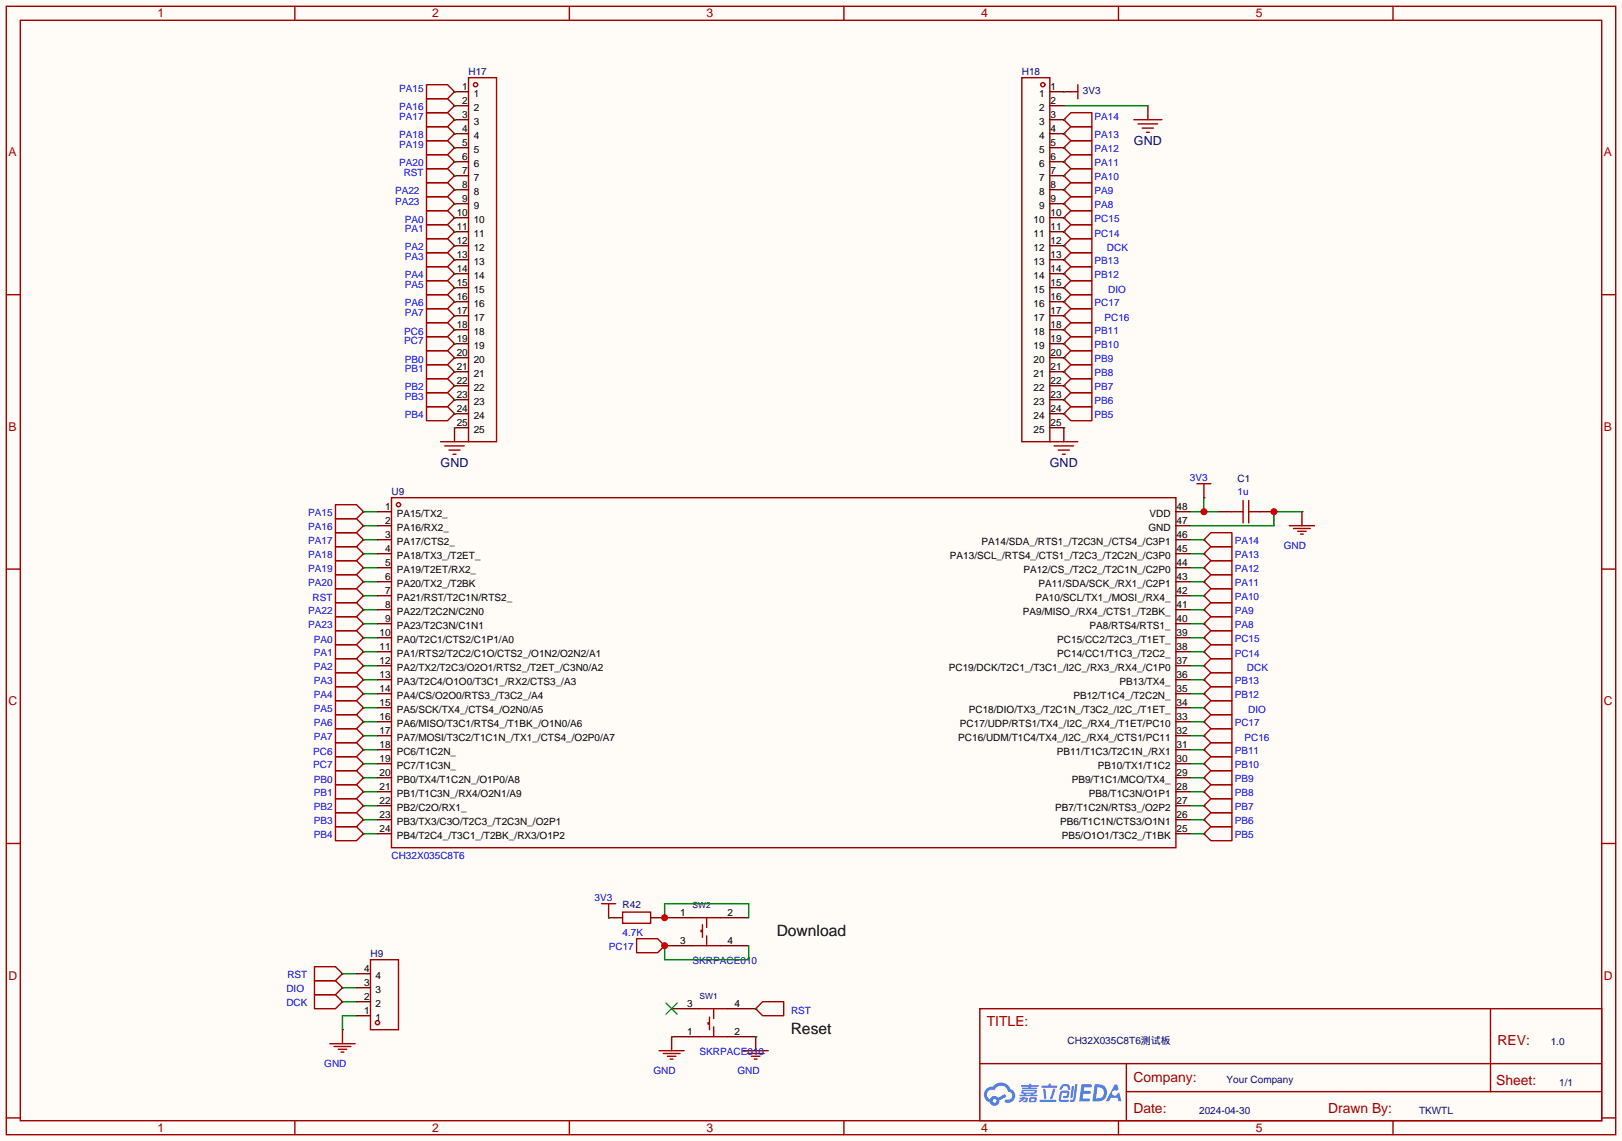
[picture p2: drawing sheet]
<svg xmlns="http://www.w3.org/2000/svg" width="294mm" height="207mm" viewBox="0 0 294 207" stroke-linecap="round" stroke-linejoin="round" font-family="sans-serif">
<path d="M0 0h294.1v207h-294.1z" fill="#fffcf7"/>
<g fill="none" stroke="#a10000" stroke-width=".25">
<path d="M1.1 1.1h291.9v204.8h-291.9zM3.7 3.7h286.7v199.6h-286.7zM53.5 1.1v2.6M103.3 1.1v2.6M153 1.1v2.6M202.8 1.1v2.6M252.6 1.1v2.6M1.1 53.5h2.6M290.4 53.5h2.6M1.1 103.3h2.6M290.4 103.3h2.6M1.1 153h2.6"/>
<path d="M290.4 153h2.6M177.7 183h112.7v20.3h-112.7zM177.7 193h112.7M204.2 198.1h86.2M204.2 193v10.1M270.3 183v15.1M1.1 202.8h2.6M53.5 203.3v2.6M103.3 203.3v2.6M153 203.3v2.6M202.8 203.3v2.6M252.6 203.3v2.6"/>
<path d="M290.4 202.8h2.6"/>
</g>
<g fill="#5487ff">
<path d="M196.1 196.7h.8a1.06 1.06 0 0 1 1.1 .2 .27 .27 0 0 1-.2 .4h-1.2l-.1 .6h1.1l.2 .3-.2 .3h-1.1l-.2 .8h1.3v.4l-.2 .1h-1.7z"/>
<path d="M202.1 196.8h.5l.2 .9-.4 .2a.49 .49 0 0 0-.7 .2 .49 .49 0 0 0 .3 .7 .49 .49 0 0 0 .6-.4l.4-.2 .4 1.6h-.6l-.1-.7h-1.2l-.4 .7h-.6z"/>
<path d="M194.4 197h.4l-.3 2.1-.2 .1-.2-.2z"/>
<path d="M195 196.7h.4l-.4 2.7a.57 .57 0 0 1-.4 .5 .57 .57 0 0 1-.6-.2l.6-.3z"/>
<path d="M192.6 196.9l.4-.2 .8 .1 .3 .8-.4 .1-.2-.6-.7 .1a.63 .63 0 0 1-.6 .5l-.1-.1z"/>
<path d="M192.4 198a1.7 1.7 0 0 1 1.3-.1 .82 .82 0 0 1-.4 1.3h-.4l-.1-.2 .2-.2h.4l.1-.5h-.9l-.2 1.2h1.2l.2 .3-.2 .1h-1.2l-.3-.1-.1-.4 .2-1.1z"/>
<path d="M188.5 199.5h2.9l.2 .2-.2 .2h-2.8z"/>
<path d="M191 197.5h.4l-.3 1.2a.7 .7 0 0 1-.5 .8l-.2-.2z"/>
<path d="M189.2 197.5h.4l.1 1.7-.1 .2-.3-.1z"/>
<path d="M188.9 197h1.2l.1-.4h.4l-.1 .4h1l.2 .2-.2 .2h-2.6z"/>
<path d="M184.9 199.1l.9-.1v.1l.5 .1v.7l-.8 .1v-.3l.5-.1v-.1l-.3-.1-.4 .4-.5 .2-.1-.3 .6-.3h-.5z"/>
<path d="M185.2 196.9h1.4v-.2l.4-.1v.3h1.2l.2 .1-.2 .2h-1.2l-.1 .1h1.1l.1 .2-.1 .1h-2.6l-.1-.3h1.2v-.1h-1.2z"/>
<path d="M198.5 196.7l-.4 3.1h.9a1.56 1.56 0 0 0 1.8-1.6 1.56 1.56 0 0 0-1.8-1.5zM199 197.3a1.05 1.05 0 0 1 1.2 1.1 1.05 1.05 0 0 1-1.5 .9z"/>
<path d="M185.3 197.8l-.1 .5 .4 .1v.2h-.7v.3h3.1l.1-.1-.1-.2h-.6v-.1a.43 .43 0 0 0 .6-.2 .43 .43 0 0 0-.3-.6h-2.2zM185.6 198h2l-.1 .2h-1.8zM186 198.4h1l-.1 .2h-.8z"/>
<path d="M186.7 199.2l-.1 .7a1.38 1.38 0 0 0 1.2 0l.2-.5-.1-.3h-.9zM187 199.4h.6l-.1 .3h-.5z"/>
<path d="M178.8 197.6a1.47 1.47 0 0 0 .7 2.4 .89 .89 0 0 0 1 .6 .89 .89 0 0 0 .7-1l1.3-.6-.3-.5-1.2 .6a.89 .89 0 0 0-1.5 .3 .9 .9 0 0 1-.4-1.2 .9 .9 0 0 1 1.2-.4 1.3 1.3 0 0 1 1.4-.8 1.3 1.3 0 0 1 1.2 1.1 .75 .75 0 0 1 .6 .9 .75 .75 0 0 1-1 .5 .29 .29 0 0 0-.3 .3 .29 .29 0 0 0 .2 .3 1.31 1.31 0 0 0 1.6-.9 1.31 1.31 0 0 0-.8-1.6 1.9 1.9 0 0 0-3.2-.5l-.7 .1zM180 199.7a.35 .35 0 0 1 .7 0 .35 .35 0 0 1-.7 0z"/>
</g>
<g fill="none" stroke="#a10000" stroke-width=".25">
<path d="M60.8 91.6h3.8l1.3 1.2-1.3 1.3h-3.8zM60.8 94.1h3.8l1.3 1.3-1.3 1.2h-3.8zM60.8 96.6h3.8l1.3 1.3-1.3 1.3h-3.8zM60.8 99.2h3.8l1.3 1.3-1.3 1.2h-3.8zM217 87.8h2.6M218.3 87.8v2.5M219.6 99.2h3.8v2.5h-3.8l-1.3-1.2zM219.6 96.6h3.8v2.6h-3.8l-1.3-1.3zM223.4 92.8h2M225.4 90.8v4.1M226.4 92.8h2.1M226.4 90.8v4.1"/>
<path d="M233.8 95.4h4.6M234.6 95.9h3M235.3 96.4h1.6M235.8 96.9h.5M236.1 92.8v2.6M60.8 114.4h3.8l1.3 1.3-1.3 1.3h-3.8zM60.8 117h3.8l1.3 1.2-1.3 1.3h-3.8zM60.8 119.5h3.8l1.3 1.3-1.3 1.2h-3.8zM60.8 101.7h3.8l1.3 1.3-1.3 1.3h-3.8zM60.8 104.3h3.8l1.3 1.2-1.3 1.3h-3.8zM60.8 106.8h3.8l1.3 1.3-1.3 1.2h-3.8zM60.8 109.3h3.8l1.3 1.3-1.3 1.3h-3.8z"/>
<path d="M60.8 111.9h3.8l1.3 1.3-1.3 1.2h-3.8zM219.6 119.5h3.8v2.5h-3.8l-1.3-1.2zM219.6 117h3.8v2.5h-3.8l-1.3-1.3zM219.6 114.4h3.8v2.6h-3.8l-1.3-1.3zM219.6 111.9h3.8v2.5h-3.8l-1.3-1.2zM219.6 109.3h3.8v2.6h-3.8l-1.3-1.3zM219.6 106.8h3.8v2.5h-3.8l-1.3-1.2zM219.6 104.3h3.8v2.5h-3.8l-1.3-1.3zM219.6 101.7h3.8v2.6h-3.8l-1.3-1.3zM60.8 134.7h3.8l1.3 1.3-1.3 1.3h-3.8zM60.8 137.3h3.8l1.3 1.3-1.3 1.2h-3.8zM60.8 122h3.8l1.3 1.3-1.3 1.3h-3.8z"/>
<path d="M60.8 124.6h3.8l1.3 1.3-1.3 1.2h-3.8zM60.8 127.1h3.8l1.3 1.3-1.3 1.3h-3.8zM60.8 129.7h3.8l1.3 1.2-1.3 1.3h-3.8zM60.8 132.2h3.8l1.3 1.3-1.3 1.2h-3.8zM60.8 139.8h3.8l1.3 1.3-1.3 1.3h-3.8zM219.6 132.2h3.8v2.5h-3.8l-1.3-1.2zM219.6 129.7h3.8v2.5h-3.8l-1.3-1.3zM219.6 127.1h3.8v2.6h-3.8l-1.3-1.3zM219.6 139.8h3.8v2.6h-3.8l-1.3-1.3zM219.6 137.3h3.8v2.5h-3.8l-1.3-1.2zM219.6 134.7h3.8v2.6h-3.8l-1.3-1.3zM219.6 124.6h3.8v2.5h-3.8l-1.3-1.2z"/>
<path d="M219.6 122h3.8v2.6h-3.8l-1.3-1.3zM60.8 142.4h3.8l1.3 1.2-1.3 1.3h-3.8zM60.8 144.9h3.8l1.3 1.3-1.3 1.2h-3.8zM60.8 147.4h3.8l1.3 1.3-1.3 1.3h-3.8zM60.8 150h3.8l1.3 1.3-1.3 1.2h-3.8zM219.6 150h3.8v2.5h-3.8l-1.3-1.2zM219.6 147.4h3.8v2.6h-3.8l-1.3-1.3zM219.6 144.9h3.8v2.5h-3.8l-1.3-1.2zM219.6 142.4h3.8v2.5h-3.8l-1.3-1.3zM57 175.4h3.8l1.3 1.3-1.3 1.2h-3.8zM57 177.9h3.8l1.3 1.3-1.3 1.3h-3.8zM109.1 164h2.5"/>
<path d="M110.4 164v2.5M115.4 170.3h3.9l1.2 1.3-1.2 1.2h-3.9zM57 180.5h3.8l1.3 1.2-1.3 1.3h-3.8zM59.8 189.4h4.6M60.6 189.9h3M61.3 190.4h1.6M61.8 190.9h.6M62.1 186.8v2.6M119.5 190.6h4.6M120.3 191.1h3M121 191.6h1.6M121.5 192.2h.5"/>
<path d="M121.8 188.1v2.5M134.7 190.6h4.6M135.5 191.1h3.1M136.3 191.6h1.5M136.8 192.2h.5M137 183l1.3-1.3h3.8v2.6h-3.8zM137 188.1v2.5"/>
</g>
<g fill="none" stroke="#870000" stroke-width=".25">
<path d="M65.9 92.8h.1M65.9 95.4h.1M65.9 97.9h.1M218.3 97.9h.1M218.3 90.3h.1M220.9 92.8h2.5M228.5 92.8h2.5M236.1 92.8h.1M65.9 115.7h.1M65.9 118.2h.1M65.9 100.5h.1M65.9 103h.1"/>
<path d="M65.9 105.5h.1M65.9 108.1h.1M65.9 110.6h.1M65.9 113.2h.1M218.3 118.2h.1M218.3 115.7h.1M218.3 113.2h.1M218.3 110.6h.1M218.3 108.1h.1M218.3 105.5h.1M218.3 103h.1M218.3 100.5h.1"/>
<path d="M65.9 136h.1M65.9 138.6h.1M65.9 120.8h.1M65.9 123.3h.1M65.9 125.9h.1M65.9 128.4h.1M65.9 130.9h.1M65.9 133.5h.1M218.3 133.5h.1M218.3 130.9h.1M218.3 128.4h.1M218.3 120.8h.1"/>
<path d="M218.3 138.6h.1M218.3 136h.1M218.3 125.9h.1M218.3 123.3h.1M65.9 141.1h.1M65.9 143.6h.1M65.9 146.2h.1M65.9 148.7h.1M65.9 151.3h.1M218.3 151.3h.1M218.3 148.7h.1M218.3 146.2h.1"/>
<path d="M218.3 143.6h.1M218.3 141.1h.1M62.1 176.7h.1M62.1 179.2h.1M110.4 166.5h.1M120.5 171.6h.1M62.1 181.7h.1M62.1 186.8h.1M121.8 188.1h.1M137 188.1h.1M137 183h.1"/>
</g>
<g fill="none" stroke="#008700" stroke-width=".25">
<path d="M65.9 97.9h2.6M65.9 92.8h2.6M65.9 95.4h2.6M215.8 97.9h2.5M236.1 92.8h-5.1v2.6h-15.2M65.9 118.2h2.6M65.9 115.7h2.6M65.9 113.2h2.6M65.9 110.6h2.6M65.9 108.1h2.6M65.9 105.5h2.6M65.9 103h2.6"/>
<path d="M65.9 100.5h2.6M215.8 118.2h2.5M215.8 115.7h2.5M215.8 113.2h2.5M215.8 110.6h2.5M215.8 108.1h2.5M215.8 105.5h2.5M215.8 103h2.5M215.8 100.5h2.5M65.9 138.6h2.6M65.9 136h2.6M65.9 133.5h2.6"/>
<path d="M65.9 130.9h2.6M65.9 128.4h2.6M65.9 125.9h2.6M65.9 123.3h2.6M65.9 120.8h2.6M215.8 138.6h2.5M215.8 136h2.5M215.8 133.5h2.5M215.8 130.9h2.5M215.8 128.4h2.5M215.8 125.9h2.5M215.8 123.3h2.5"/>
<path d="M215.8 120.8h2.5M65.9 151.3h2.6M65.9 148.7h2.6M65.9 146.2h2.6M65.9 143.6h2.6M65.9 141.1h2.6M215.8 151.3h2.5M215.8 148.7h2.5M215.8 146.2h2.5M215.8 143.6h2.5M215.8 141.1h2.5M62.1 179.2h2.5"/>
<path d="M62.1 176.7h2.5M62.1 181.7h2.5M64.6 184.3h-2.5v2.5"/>
</g>
<circle cx="231" cy="92.8" r=".63" fill="#c00"/>
<path d="M215.8 92.8h5.1M218.3 90.3v2.5" fill="none" stroke="#008700" stroke-width=".25"/>
<circle cx="218.3" cy="92.8" r=".63" fill="#c00"/>
<g fill="none" stroke="#a10000" stroke-width=".25">
<path d="M77.3 17.9h3.9l1.2 1.3-1.2 1.2h-3.9zM77.3 15.4h3.9l1.2 1.2-1.2 1.3h-3.9zM194.2 16.6h1.3M195.5 15.4v2.5M77.3 38.2h3.9l1.2 1.3-1.2 1.3h-3.9zM77.3 23h3.9l1.2 1.3-1.2 1.2h-3.9zM77.3 28.1h3.9l1.2 1.2-1.2 1.3h-3.9zM77.3 33.1h3.9l1.2 1.3-1.2 1.3h-3.9zM77.3 20.4h3.9l1.2 1.3-1.2 1.3h-3.9zM77.3 25.5h3.9l1.2 1.3-1.2 1.3h-3.9zM77.3 30.6h3.9l1.2 1.3-1.2 1.2h-3.9zM77.3 35.7h3.9l1.2 1.3-1.2 1.2h-3.9z"/>
<path d="M194.2 20.4h3.8v2.6h-3.8l-1.3-1.3zM194.2 23h3.8v2.5h-3.8l-1.3-1.2zM194.2 35.7h3.8v2.5h-3.8l-1.3-1.2zM194.2 30.6h3.8v2.5h-3.8l-1.3-1.2zM194.2 25.5h3.8v2.6h-3.8l-1.3-1.3zM194.2 38.2h3.8v2.6h-3.8l-1.3-1.3zM194.2 33.1h3.8v2.6h-3.8l-1.3-1.3zM194.2 28.1h3.8v2.5h-3.8l-1.3-1.3zM205.6 21.7h5.1M206.4 22.5h3.5M207.1 23.2h2.1M207.9 24h.5"/>
<path d="M77.3 58.5h3.9l1.2 1.3-1.2 1.3h-3.9zM77.3 43.3h3.9l1.2 1.3-1.2 1.2h-3.9zM77.3 48.4h3.9l1.2 1.3-1.2 1.2h-3.9zM77.3 53.5h3.9l1.2 1.2-1.2 1.3h-3.9zM77.3 40.8h3.9l1.2 1.2-1.2 1.3h-3.9zM77.3 45.8h3.9l1.2 1.3-1.2 1.3h-3.9zM77.3 50.9h3.9l1.2 1.3-1.2 1.3h-3.9zM77.3 56h3.9l1.2 1.3-1.2 1.2h-3.9zM194.2 56h3.8v2.5h-3.8l-1.3-1.2zM194.2 50.9h3.8v2.6h-3.8l-1.3-1.3zM194.2 40.8h3.8v2.5h-3.8l-1.3-1.3zM194.2 45.8h3.8v2.6h-3.8l-1.3-1.3z"/>
<path d="M194.2 53.5h3.8v2.5h-3.8l-1.3-1.3zM194.2 43.3h3.8v2.5h-3.8l-1.3-1.2zM194.2 58.5h3.8v2.6h-3.8l-1.3-1.3zM194.2 48.4h3.8v2.5h-3.8l-1.3-1.2zM77.3 63.6h3.9l1.2 1.3-1.2 1.3h-3.9zM77.3 68.7h3.9l1.2 1.3-1.2 1.2h-3.9zM77.3 61.1h3.9l1.2 1.3-1.2 1.2h-3.9zM77.3 66.2h3.9l1.2 1.2-1.2 1.3h-3.9zM77.3 71.2h3.9l1.2 1.3-1.2 1.3h-3.9zM194.2 71.2h3.8v2.6h-3.8l-1.3-1.3zM194.2 66.2h3.8v2.5h-3.8l-1.3-1.3zM194.2 61.1h3.8v2.5h-3.8l-1.3-1.2z"/>
<path d="M194.2 73.8h3.8v2.5h-3.8l-1.3-1.2zM194.2 68.7h3.8v2.5h-3.8l-1.3-1.2zM194.2 63.6h3.8v2.6h-3.8l-1.3-1.3zM71 90.3h142.2v63.5h-142.2zM79.9 80.1h5.1M80.6 80.9h3.6M81.4 81.7h2M82.2 82.4h.5M67.2 174.1h5.1v12.7h-5.1zM112.9 165.5h5.1v2h-5.1zM125.6 166.5h5.1M125.6 171.6h5.1"/>
<path d="M127.4 168.8h-.3v.2h.3M127.4 167.8v2.3M128.1 166.5v1.8M128.1 169.8v1.8"/>
<circle cx="72.3" cy="91.6" r=".38"/>
<circle cx="68.5" cy="185.5" r=".38"/>
</g>
<g fill="none" stroke="#870000" stroke-width=".25">
<path d="M82.4 19.2h.1M82.4 16.6h.1M192.9 16.6h1.3M208.2 19.2v2.5M82.4 39.5h.1M82.4 24.3h.1M82.4 29.3h.1M82.4 34.4h.1M82.4 21.7h.1M82.4 26.8h.1M82.4 31.9h.1M82.4 37h.1"/>
<path d="M192.9 21.7h.1M192.9 24.3h.1M192.9 37h.1M192.9 31.9h.1M192.9 26.8h.1M192.9 39.5h.1M192.9 34.4h.1M192.9 29.3h.1M82.4 59.8h.1M82.4 44.6h.1M82.4 49.7h.1M82.4 54.7h.1"/>
<path d="M82.4 42h.1M82.4 47.1h.1M82.4 52.2h.1M82.4 57.3h.1M192.9 57.3h.1M192.9 52.2h.1M192.9 42h.1M192.9 47.1h.1M192.9 54.7h.1M192.9 44.6h.1M192.9 59.8h.1M192.9 49.7h.1"/>
<path d="M82.4 64.9h.1M82.4 70h.1M82.4 62.4h.1M82.4 67.4h.1M82.4 72.5h.1M82.4 77.6v2.5M192.9 72.5h.1M192.9 67.4h.1M192.9 62.4h.1M192.9 75.1h.1M192.9 70h.1M192.9 64.9h.1"/>
<path d="M68.5 92.8h2.5M68.5 95.4h2.5M68.5 97.9h2.5M213.2 92.8h2.6M213.2 95.4h2.6M213.2 97.9h2.6M68.5 100.5h2.5M68.5 103h2.5M68.5 105.5h2.5M68.5 108.1h2.5M68.5 110.6h2.5M68.5 113.2h2.5"/>
<path d="M68.5 115.7h2.5M68.5 118.2h2.5M213.2 100.5h2.6M213.2 103h2.6M213.2 105.5h2.6M213.2 108.1h2.6M213.2 110.6h2.6M213.2 113.2h2.6M213.2 115.7h2.6M213.2 118.2h2.6M68.5 120.8h2.5M68.5 123.3h2.5"/>
<path d="M68.5 125.9h2.5M68.5 128.4h2.5M68.5 130.9h2.5M68.5 133.5h2.5M68.5 136h2.5M68.5 138.6h2.5M213.2 120.8h2.6M213.2 123.3h2.6M213.2 125.9h2.6M213.2 128.4h2.6M213.2 130.9h2.6M213.2 133.5h2.6"/>
<path d="M213.2 136h2.6M213.2 138.6h2.6M68.5 141.1h2.5M68.5 143.6h2.5M68.5 146.2h2.5M68.5 148.7h2.5M68.5 151.3h2.5M213.2 141.1h2.6M213.2 143.6h2.6M213.2 146.2h2.6M213.2 148.7h2.6M213.2 151.3h2.6"/>
<path d="M64.6 179.2h2.6M64.6 176.7h2.6M110.4 166.5h2.5M118 166.5h7.6M120.5 171.6h5.1M130.7 166.5h5.1M130.7 171.6h5.1M64.6 184.3h2.6M64.6 181.7h2.6"/>
</g>
<path d="M192.9 19.2h15.3M120.5 166.5v-2.5h15.3v2.5" fill="none" stroke="#008700" stroke-width=".25"/>
<circle cx="120.5" cy="166.5" r=".63" fill="#c00"/>
<g fill="none" stroke="#008700" stroke-width=".25">
<path d="M82.4 19.2h.1M82.4 16.6h.1M192.9 16.6h.1M82.4 39.5h.1M82.4 37h.1M82.4 34.4h.1M82.4 31.9h.1M82.4 29.3h.1M82.4 24.3h.1M82.4 21.7h.1M82.4 26.8h.1M192.9 21.7h.1"/>
<path d="M192.9 24.3h.1M192.9 26.8h.1M192.9 29.3h.1M192.9 34.4h.1M192.9 31.9h.1M192.9 37h.1M192.9 39.5h.1M82.4 59.8h.1M82.4 44.6h.1M82.4 49.7h.1M82.4 54.7h.1M82.4 42h.1"/>
<path d="M82.4 47.1h.1M82.4 52.2h.1M82.4 57.3h.1M192.9 42h.1M192.9 44.6h.1M192.9 47.1h.1M192.9 49.7h.1M192.9 52.2h.1M192.9 54.7h.1M192.9 57.3h.1M192.9 59.8h.1M82.4 64.9h.1"/>
<path d="M82.4 70h.1M82.4 62.4h.1M82.4 67.4h.1M82.4 72.5h.1M82.4 75.1h.1M82.4 77.6h.1M192.9 62.4h.1M192.9 67.4h.1M192.9 72.5h.1M192.9 64.9h.1M192.9 70h.1M192.9 75.1h.1"/>
<path d="M192.9 77.6h.1M110.4 166.5h.1M120.5 171.6v2.5h15.3v-2.5M121.8 188.1h.1M137 188.1h.1M137 183h.1"/>
</g>
<g fill="none" stroke="#a10000" stroke-width=".25">
<path d="M85 14.1h5v66h-5zM185.3 14.1h5.1v66h-5.1zM77.3 73.8h3.9l1.2 1.3-1.2 1.2h-3.9zM190.4 80.1h5.1M191.1 80.9h3.6M191.9 81.7h2M192.7 82.4h.5M126.9 188.1h5.1M126.9 183h5.1M128.7 185.5h-.3v.3h.3M128.7 184.5v2.3M129.4 183v1.8"/>
<path d="M129.4 186.3v1.8"/>
<circle cx="86.2" cy="15.4" r=".38"/>
<circle cx="189.1" cy="15.4" r=".38"/>
</g>
<g fill="none" stroke="#870000" stroke-width=".25">
<path d="M82.4 16.6h2.6M82.4 19.2h2.6M190.4 16.6h2.5M190.4 19.2h2.5M82.4 21.7h2.6M82.4 24.3h2.6M82.4 26.8h2.6M82.4 29.3h2.6M82.4 31.9h2.6M82.4 34.4h2.6M82.4 37h2.6M82.4 39.5h2.6"/>
<path d="M190.4 21.7h2.5M190.4 24.3h2.5M190.4 26.8h2.5M190.4 29.3h2.5M190.4 31.9h2.5M190.4 34.4h2.5M190.4 37h2.5M190.4 39.5h2.5M82.4 42h2.6M82.4 44.6h2.6M82.4 47.1h2.6M82.4 49.7h2.6"/>
<path d="M82.4 52.2h2.6M82.4 54.7h2.6M82.4 57.3h2.6M82.4 59.8h2.6M190.4 42h2.5M190.4 44.6h2.5M190.4 47.1h2.5M190.4 49.7h2.5M190.4 52.2h2.5M190.4 54.7h2.5M190.4 57.3h2.5M190.4 59.8h2.5"/>
<path d="M82.4 75.1h.1M82.4 62.4h2.6M82.4 64.9h2.6M82.4 67.4h2.6M82.4 70h2.6M82.4 72.5h2.6M82.4 75.1h2.6M82.4 77.6h2.6M190.4 62.4h2.5M190.4 64.9h2.5M190.4 67.4h2.5M190.4 70h2.5"/>
<path d="M190.4 72.5h2.5M190.4 75.1h2.5M190.4 77.6h2.5v2.5M121.8 188.1h5.1M121.8 183h5.1M132 188.1h5M132 183h5"/>
</g>
<path d="M120.8 182l2 2M122.8 182l-2 2" fill="none" stroke="#3c3" stroke-width=".25"/>
<circle cx="120.5" cy="171.6" r=".63" fill="#c00"/>
<g font-size="2.8">
<text x="140.8" y="169.8">Download</text>
<text x="143.4" y="187.5">Reset</text>
</g>
<g font-size="2.5" fill="#a00000">
<text x="178.9" y="186.2">TITLE:</text>
<text x="271.6" y="189.5">REV:</text>
<text x="205.5" y="196.4">Company:</text>
<text x="271.3" y="196.8">Sheet:</text>
<text x="205.5" y="201.9">Date:</text>
<text x="240.8" y="202">Drawn By:</text>
</g>
<g font-size="2.3" fill="#000080">
<text x="205.6" y="26.3">GND</text>
<text x="79.9" y="84.7">GND</text>
<text x="190.4" y="84.7">GND</text>
</g>
<g font-size="2.2" fill="#a00000">
<text x="28.6" y="3.1">1</text>
<text x="78.4" y="3.1">2</text>
<text x="128.1" y="3.1">3</text>
<text x="177.9" y="3.1">4</text>
<text x="227.7" y="3.1">5</text>
<text x="1.5" y="28.4">A</text>
<text x="290.8" y="28.4">A</text>
<text x="1.5" y="78.2">B</text>
<text x="290.8" y="78.2">B</text>
<text x="1.5" y="127.9">C</text>
<text x="290.8" y="127.9">C</text>
<text x="1.5" y="177.7">D</text>
<text x="290.8" y="177.7">D</text>
<text x="28.6" y="205.3">1</text>
<text x="78.4" y="205.3">2</text>
<text x="128.1" y="205.3">3</text>
<text x="177.9" y="205.3">4</text>
<text x="227.7" y="205.3">5</text>
</g>
<g font-size="1.8" fill="#00f">
<text x="72.4" y="16.7">PA15</text>
<text x="72.4" y="20">PA16</text>
<text x="72.4" y="21.8">PA17</text>
<text x="198.5" y="21.8">PA14</text>
<text x="72.4" y="25.1">PA18</text>
<text x="72.4" y="26.9">PA19</text>
<text x="198.5" y="25.1">PA13</text>
<text x="198.5" y="27.7">PA12</text>
<text x="71.6" y="35.1">PA22</text>
<text x="72.4" y="30.2">PA20</text>
<text x="73.2" y="31.9">RST</text>
<text x="198.5" y="32.7">PA10</text>
<text x="198.5" y="35.3">PA9</text>
<text x="198.5" y="30.2">PA11</text>
<text x="71.6" y="37.2">PA23</text>
<text x="73.4" y="40.4">PA0</text>
<text x="198.5" y="37.8">PA8</text>
<text x="198.5" y="40.4">PC15</text>
<text x="73.4" y="45.4">PA2</text>
<text x="73.4" y="42.1">PA1</text>
<text x="73.4" y="47.2">PA3</text>
<text x="198.5" y="43">PC14</text>
<text x="198.5" y="48">PB13</text>
<text x="200.7" y="45.5">DCK</text>
<text x="73.4" y="50.5">PA4</text>
<text x="73.4" y="52.3">PA5</text>
<text x="198.5" y="50.5">PB12</text>
<text x="200.9" y="53.2">DIO</text>
<text x="73.4" y="55.6">PA6</text>
<text x="73.4" y="57.4">PA7</text>
<text x="198.5" y="55.6">PC17</text>
<text x="200.3" y="58.2">PC16</text>
<text x="73.3" y="60.7">PC6</text>
<text x="73.3" y="62.4">PC7</text>
<text x="73.4" y="65.8">PB0</text>
<text x="198.5" y="63.2">PB10</text>
<text x="198.5" y="65.8">PB9</text>
<text x="198.5" y="60.7">PB11</text>
<text x="73.4" y="70.8">PB2</text>
<text x="73.4" y="67.5">PB1</text>
<text x="198.5" y="68.3">PB8</text>
<text x="198.5" y="70.8">PB7</text>
<text x="73.4" y="72.6">PB3</text>
<text x="73.4" y="75.9">PB4</text>
<text x="198.5" y="73.4">PB6</text>
<text x="198.5" y="75.9">PB5</text>
<text x="215.8" y="87.3">3V3</text>
<text x="224.4" y="89.8">1u</text>
<text x="55.9" y="93.7">PA15</text>
<text x="55.9" y="96.2">PA16</text>
<text x="55.9" y="98.8">PA17</text>
<text x="55.9" y="101.3">PA18</text>
<text x="223.9" y="101.3">PA13</text>
<text x="223.9" y="98.8">PA14</text>
<text x="232.8" y="99.5">GND</text>
<text x="55.9" y="103.9">PA19</text>
<text x="55.9" y="106.4">PA20</text>
<text x="223.9" y="106.4">PA11</text>
<text x="223.9" y="103.9">PA12</text>
<text x="55.9" y="111.5">PA22</text>
<text x="56.7" y="109">RST</text>
<text x="223.9" y="111.5">PA9</text>
<text x="223.9" y="108.9">PA10</text>
<text x="55.9" y="114">PA23</text>
<text x="56.9" y="116.6">PA0</text>
<text x="56.9" y="119.1">PA1</text>
<text x="223.9" y="119.2">PC14</text>
<text x="223.9" y="116.6">PC15</text>
<text x="223.9" y="114">PA8</text>
<text x="56.9" y="121.6">PA2</text>
<text x="56.9" y="124.2">PA3</text>
<text x="223.9" y="124.2">PB13</text>
<text x="226.1" y="121.7">DCK</text>
<text x="56.9" y="126.7">PA4</text>
<text x="56.9" y="129.3">PA5</text>
<text x="56.9" y="131.8">PA6</text>
<text x="223.9" y="131.8">PC17</text>
<text x="223.9" y="126.7">PB12</text>
<text x="226.3" y="129.4">DIO</text>
<text x="56.8" y="136.9">PC6</text>
<text x="56.9" y="134.3">PA7</text>
<text x="223.9" y="136.9">PB11</text>
<text x="225.7" y="134.4">PC16</text>
<text x="56.8" y="139.4">PC7</text>
<text x="56.9" y="142">PB0</text>
<text x="223.9" y="142">PB9</text>
<text x="223.9" y="139.4">PB10</text>
<text x="56.9" y="144.5">PB1</text>
<text x="56.9" y="147">PB2</text>
<text x="56.9" y="149.6">PB3</text>
<text x="223.9" y="149.6">PB6</text>
<text x="223.9" y="147">PB7</text>
<text x="223.9" y="144.5">PB8</text>
<text x="56.9" y="152.1">PB4</text>
<text x="71" y="155.8">CH32X035C8T6</text>
<text x="223.9" y="152.1">PB5</text>
<text x="107.8" y="163.5">3V3</text>
<text x="110.4" y="172.4">PC17</text>
<text x="112.9" y="169.8">4.7K</text>
<text x="51.9" y="179.9">DIO</text>
<text x="52.1" y="177.4">RST</text>
<text x="125.6" y="174.8">SKRPACE010</text>
<text x="51.9" y="182.5">DCK</text>
<text x="143.4" y="183.9">RST</text>
<text x="126.9" y="191.4">SKRPACE010</text>
<text x="58.8" y="193.5">GND</text>
<text x="118.5" y="194.8">GND</text>
<text x="133.7" y="194.8">GND</text>
</g>
<g font-size="1.8">
<text x="83.8" y="16.3">1</text>
<text x="85.9" y="17.6">1</text>
<text x="188.4" y="17.6">1</text>
<text x="190.5" y="16.3">1</text>
<text x="83.8" y="18.9">2</text>
<text x="83.8" y="21.4">3</text>
<text x="83.8" y="23.9">4</text>
<text x="85.9" y="20.1">2</text>
<text x="85.9" y="22.7">3</text>
<text x="188.4" y="20.1">2</text>
<text x="188.4" y="22.7">3</text>
<text x="190.5" y="18.9">2</text>
<text x="190.5" y="21.4">3</text>
<text x="190.5" y="23.9">4</text>
<text x="83.8" y="26.5">5</text>
<text x="83.8" y="29">6</text>
<text x="85.9" y="25.2">4</text>
<text x="85.9" y="27.8">5</text>
<text x="188.4" y="25.2">4</text>
<text x="188.4" y="27.8">5</text>
<text x="190.5" y="26.5">5</text>
<text x="190.5" y="29">6</text>
<text x="83.8" y="31.6">7</text>
<text x="83.8" y="34.1">8</text>
<text x="85.9" y="30.3">6</text>
<text x="85.9" y="32.8">7</text>
<text x="85.9" y="35.4">8</text>
<text x="188.4" y="30.3">6</text>
<text x="188.4" y="32.8">7</text>
<text x="188.4" y="35.4">8</text>
<text x="190.5" y="31.6">7</text>
<text x="190.5" y="34.1">8</text>
<text x="82.8" y="39.2">10</text>
<text x="82.8" y="41.7">11</text>
<text x="83.8" y="36.6">9</text>
<text x="85.9" y="37.9">9</text>
<text x="85.9" y="40.5">10</text>
<text x="187.4" y="40.5">10</text>
<text x="188.4" y="37.9">9</text>
<text x="190.5" y="36.6">9</text>
<text x="190.5" y="39.2">10</text>
<text x="190.5" y="41.7">11</text>
<text x="82.8" y="44.3">12</text>
<text x="82.8" y="46.8">13</text>
<text x="85.9" y="43">11</text>
<text x="85.9" y="45.5">12</text>
<text x="187.4" y="43">11</text>
<text x="187.4" y="45.5">12</text>
<text x="190.5" y="44.3">12</text>
<text x="190.5" y="46.8">13</text>
<text x="82.8" y="49.3">14</text>
<text x="82.8" y="51.9">15</text>
<text x="85.9" y="48.1">13</text>
<text x="85.9" y="50.6">14</text>
<text x="85.9" y="53.2">15</text>
<text x="187.4" y="48.1">13</text>
<text x="187.4" y="50.6">14</text>
<text x="187.4" y="53.2">15</text>
<text x="190.5" y="49.3">14</text>
<text x="190.5" y="51.9">15</text>
<text x="82.8" y="54.4">16</text>
<text x="82.8" y="57">17</text>
<text x="82.8" y="59.5">18</text>
<text x="85.9" y="55.7">16</text>
<text x="85.9" y="58.2">17</text>
<text x="187.4" y="55.7">16</text>
<text x="187.4" y="58.2">17</text>
<text x="190.5" y="54.4">16</text>
<text x="190.5" y="57">17</text>
<text x="190.5" y="59.5">18</text>
<text x="82.8" y="62">19</text>
<text x="82.8" y="64.6">20</text>
<text x="85.9" y="60.8">18</text>
<text x="85.9" y="63.3">19</text>
<text x="85.9" y="65.9">20</text>
<text x="187.4" y="60.8">18</text>
<text x="187.4" y="63.3">19</text>
<text x="187.4" y="65.9">20</text>
<text x="190.5" y="62">19</text>
<text x="190.5" y="64.6">20</text>
<text x="82.8" y="67.1">21</text>
<text x="82.8" y="69.7">22</text>
<text x="85.9" y="68.4">21</text>
<text x="85.9" y="70.9">22</text>
<text x="187.4" y="68.4">21</text>
<text x="187.4" y="70.9">22</text>
<text x="190.5" y="67.1">21</text>
<text x="190.5" y="69.7">22</text>
<text x="82.8" y="72.2">23</text>
<text x="82.8" y="74.7">24</text>
<text x="82.8" y="77.3">25</text>
<text x="85.9" y="73.5">23</text>
<text x="85.9" y="76">24</text>
<text x="187.4" y="73.5">23</text>
<text x="187.4" y="76">24</text>
<text x="190.5" y="72.2">23</text>
<text x="190.5" y="74.7">24</text>
<text x="190.5" y="77.3">25</text>
<text x="85.9" y="78.6">25</text>
<text x="187.4" y="78.6">25</text>
<text x="69.9" y="92.5">1</text>
<text x="69.9" y="95.1">2</text>
<text x="71.9" y="93.8">PA15/TX2_</text>
<text x="208.5" y="93.8">VDD</text>
<text x="213.4" y="95.1">47</text>
<text x="213.4" y="92.5">48</text>
<text x="69.9" y="97.6">3</text>
<text x="69.9" y="100.1">4</text>
<text x="71.9" y="96.3">PA16/RX2_</text>
<text x="71.9" y="98.9">PA17/CTS2_</text>
<text x="71.9" y="101.4">PA18/TX3_/T2ET_</text>
<text x="172.3" y="101.4">PA13/SCL_/RTS4_/CTS1_/T2C3_/T2C2N_/C3P0</text>
<text x="178" y="98.9">PA14/SDA_/RTS1_/T2C3N_/CTS4_/C3P1</text>
<text x="208.3" y="96.3">GND</text>
<text x="213.4" y="100.1">45</text>
<text x="213.4" y="97.6">46</text>
<text x="69.9" y="102.7">5</text>
<text x="69.9" y="105.2">6</text>
<text x="69.9" y="107.8">7</text>
<text x="71.9" y="104">PA19/T2ET/RX2_</text>
<text x="71.9" y="106.5">PA20/TX2_/T2BK</text>
<text x="185.6" y="104">PA12/CS_/T2C2_/T2C1N_/C2P0</text>
<text x="188.3" y="106.5">PA11/SDA/SCK_/RX1_/C2P1</text>
<text x="213.4" y="107.8">42</text>
<text x="213.4" y="105.2">43</text>
<text x="213.4" y="102.7">44</text>
<text x="69.9" y="110.3">8</text>
<text x="69.9" y="112.8">9</text>
<text x="71.9" y="109">PA21/RST/T2C1N/RTS2_</text>
<text x="71.9" y="111.6">PA22/T2C2N/C2N0</text>
<text x="185.5" y="111.6">PA9/MISO_/RX4_/CTS1_/T2BK_</text>
<text x="187.8" y="109">PA10/SCL/TX1_/MOSI_/RX4_</text>
<text x="213.4" y="112.8">40</text>
<text x="213.4" y="110.3">41</text>
<text x="68.8" y="115.4">10</text>
<text x="68.8" y="117.9">11</text>
<text x="71.9" y="114.1">PA23/T2C3N/C1N1</text>
<text x="71.9" y="116.7">PA0/T2C1/CTS2/C1P1/A0</text>
<text x="71.9" y="119.2">PA1/RTS2/T2C2/C1O/CTS2_/O1N2/O2N2/A1</text>
<text x="191.7" y="119.2">PC14/CC1/T1C3_/T2C2_</text>
<text x="191.7" y="116.7">PC15/CC2/T2C3_/T1ET_</text>
<text x="197.6" y="114.1">PA8/RTS4/RTS1_</text>
<text x="213.4" y="117.9">38</text>
<text x="213.4" y="115.4">39</text>
<text x="68.8" y="120.5">12</text>
<text x="68.8" y="123">13</text>
<text x="68.8" y="125.5">14</text>
<text x="71.9" y="121.7">PA2/TX2/T2C3/O2O1/RTS2_/T2ET_/C3N0/A2</text>
<text x="71.9" y="124.3">PA3/T2C4/O1O0/T3C1_/RX2/CTS3_/A3</text>
<text x="172.1" y="121.7">PC19/DCK/T2C1_/T3C1_/I2C_/RX3_/RX4_/C1P0</text>
<text x="203" y="124.3">PB13/TX4_</text>
<text x="213.4" y="125.5">35</text>
<text x="213.4" y="123">36</text>
<text x="213.4" y="120.5">37</text>
<text x="68.8" y="128.1">15</text>
<text x="68.8" y="130.6">16</text>
<text x="71.9" y="126.8">PA4/CS/O2O0/RTS3_/T3C2_/A4</text>
<text x="71.9" y="129.4">PA5/SCK/TX4_/CTS4_/O2N0/A5</text>
<text x="71.9" y="131.9">PA6/MISO/T3C1/RTS4_/T1BK_/O1N0/A6</text>
<text x="174.1" y="131.9">PC17/UDP/RTS1/TX4_/I2C_/RX4_/T1ET/PC10</text>
<text x="175.7" y="129.4">PC18/DIO/TX3_/T2C1N_/T3C2_/I2C_/T1ET_</text>
<text x="194.6" y="126.8">PB12/T1C4_/T2C2N_</text>
<text x="213.4" y="130.6">33</text>
<text x="213.4" y="128.1">34</text>
<text x="68.8" y="133.2">17</text>
<text x="68.8" y="135.7">18</text>
<text x="71.9" y="134.4">PA7/MOSI/T3C2/T1C1N_/TX1_/CTS4_/O2P0/A7</text>
<text x="71.9" y="137">PC6/T1C2N_</text>
<text x="173.8" y="134.4">PC16/UDM/T1C4/TX4_/I2C_/RX4_/CTS1/PC11</text>
<text x="191.6" y="137">PB11/T1C3/T2C1N_/RX1</text>
<text x="213.4" y="135.7">31</text>
<text x="213.4" y="133.2">32</text>
<text x="68.8" y="138.2">19</text>
<text x="68.8" y="140.8">20</text>
<text x="68.8" y="143.3">21</text>
<text x="71.9" y="139.5">PC7/T1C3N_</text>
<text x="71.9" y="142.1">PB0/TX4/T1C2N_/O1P0/A8</text>
<text x="194.3" y="142.1">PB9/T1C1/MCO/TX4_</text>
<text x="199.1" y="139.5">PB10/TX1/T1C2</text>
<text x="213.4" y="143.3">28</text>
<text x="213.4" y="140.8">29</text>
<text x="213.4" y="138.2">30</text>
<text x="68.8" y="145.9">22</text>
<text x="68.8" y="148.4">23</text>
<text x="71.9" y="144.6">PB1/T1C3N_/RX4/O2N1/A9</text>
<text x="71.9" y="147.1">PB2/C2O/RX1_</text>
<text x="71.9" y="149.7">PB3/TX3/C3O/T2C3_/T2C3N_/O2P1</text>
<text x="191.3" y="147.1">PB7/T1C2N/RTS3_/O2P2</text>
<text x="192.2" y="149.7">PB6/T1C1N/CTS3/O1N1</text>
<text x="197.5" y="144.6">PB8/T1C3N/O1P1</text>
<text x="213.4" y="148.4">26</text>
<text x="213.4" y="145.9">27</text>
<text x="68.8" y="150.9">24</text>
<text x="71.9" y="152.2">PB4/T2C4_/T3C1_/T2BK_/RX3/O1P2</text>
<text x="192.5" y="152.2">PB5/O1O1/T3C2_/T1BK</text>
<text x="213.4" y="150.9">25</text>
<text x="123.3" y="166.2">1</text>
<text x="132" y="166.2">2</text>
<text x="123.3" y="171.3">3</text>
<text x="132" y="171.3">4</text>
<text x="66" y="178.9">3</text>
<text x="66" y="176.3">4</text>
<text x="68.1" y="177.6">4</text>
<text x="66" y="184">1</text>
<text x="66" y="181.4">2</text>
<text x="68.1" y="185.2">1</text>
<text x="68.1" y="182.7">2</text>
<text x="68.1" y="180.2">3</text>
<text x="124.6" y="182.7">3</text>
<text x="133.2" y="182.7">4</text>
<text x="124.6" y="187.8">1</text>
<text x="133.2" y="187.8">2</text>
</g>
<g font-size="1.8" fill="#000080">
<text x="85" y="13.6">H17</text>
<text x="185.3" y="13.6">H18</text>
<text x="196.4" y="17.1">3V3</text>
<text x="71" y="89.8">U9</text>
<text x="224.4" y="87.5">C1</text>
<text x="112.9" y="164.7">R42</text>
<text x="67.2" y="173.6">H9</text>
<text x="193.6" y="189.5">CH32X035C8T6测试板</text>
<text x="281.2" y="189.6">1.0</text>
<text x="222.4" y="196.5">Your Company</text>
<text x="282.7" y="197">1/1</text>
<text x="217.5" y="202.1">2024-04-30</text>
<text x="257.3" y="202">TKWTL</text>
</g>
<g font-size="1.5" fill="#000080">
<text x="125.6" y="164.7">SW2</text>
<text x="126.9" y="181.2">SW1</text>
</g>
</svg>
